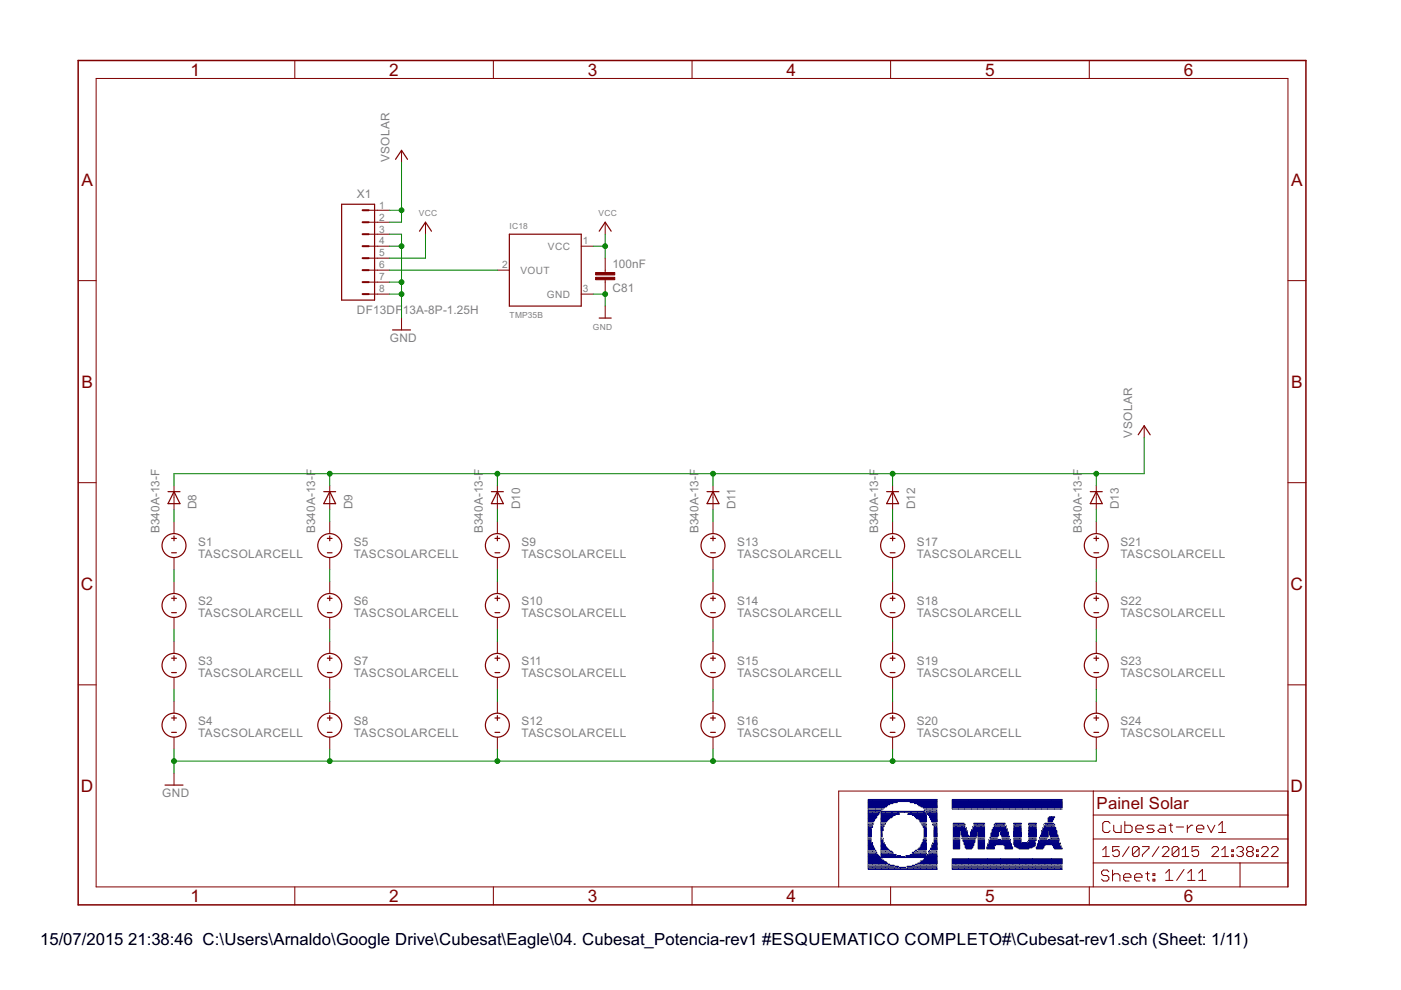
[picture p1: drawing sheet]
<svg xmlns="http://www.w3.org/2000/svg" width="297mm" height="210mm" viewBox="0 0 297 210" stroke-linecap="round" stroke-linejoin="round" font-family="sans-serif">
<g fill="none" stroke="#800000" stroke-width=".21">
<path d="M20.4 16.6h252.7v171.4h-252.7zM62.5 12.8v3.8M104.6 12.8v3.8M146.7 12.8v3.8M188.8 12.8v3.8M230.9 12.8v3.8M85.1 31.9v2.5M16.6 59.5h3.8M78.1 44.6h4.5M78.1 47.1h4.5M78.1 49.7h4.5M78.1 52.2h4.5"/>
<path d="M78.1 54.7h4.5M78.1 57.3h4.5M78.1 59.8h4.5M90.2 47.1v2.6M105.5 57.3h2.5M123.2 52.2h2.6M128.3 47.1v2.6M128.3 54.7v3.1M128.3 59.3v3.1M273.1 59.5h3.8M78.1 62.4h4.5M85.1 67.4v2.6"/>
<path d="M123.2 62.4h2.6M128.3 64.9v2.5M242.6 90.3v2.5M16.6 102.3h3.8M36.9 103v5.1M36.9 110.6v2.5M36.9 118.2v2.6M69.9 103v5.1M69.9 110.6v2.5M69.9 118.2v2.6M105.5 103v5.1M105.5 110.6v2.5"/>
<path d="M105.5 118.2v2.6M151.2 103v5.1M151.2 110.6v2.5M151.2 118.2v2.6M189.3 103v5.1M189.3 110.6v2.5M189.3 118.2v2.6M232.4 103v5.1M232.4 110.6v2.5M232.4 118.2v2.6M273.1 102.3h3.8M36.9 123.3v2.5"/>
<path d="M36.9 130.9v2.6M36.9 136v2.5M69.9 123.3v2.5M69.9 130.9v2.6M69.9 136v2.5M105.5 123.3v2.5M105.5 130.9v2.6M105.5 136v2.5M151.2 123.3v2.5M151.2 130.9v2.6M151.2 136v2.5M189.3 123.3v2.5"/>
<path d="M189.3 130.9v2.6M189.3 136v2.5M232.4 123.3v2.5M232.4 130.9v2.6M232.4 136v2.5M16.6 145.2h3.8M36.9 143.6v2.6M36.9 148.7v2.5M36.9 156.3v2.5M69.9 143.6v2.6M69.9 148.7v2.5M69.9 156.3v2.5"/>
<path d="M105.5 143.6v2.6M105.5 148.7v2.5M105.5 156.3v2.5M151.2 143.6v2.6M151.2 148.7v2.5M151.2 156.3v2.5M189.3 143.6v2.6M189.3 148.7v2.5M189.3 156.3v2.5M232.4 143.6v2.6M232.4 148.7v2.5M232.4 156.3v2.5"/>
<path d="M273.1 145.2h3.8M36.9 163.9v2.6M231.8 167.7v20.3M231.8 177.9h41.3M231.8 172.8h41.3M235.4 174.6l-.4-.4h-.8l-.4 .4v1.5l.4 .4h.8l.4-.4M236.1 175v1.1l.4 .4h1.2v-1.5M237.3 179.5h-1.4v1.1l.7-.4h.3l.4 .4v.7l-.4 .3h-.7l-.3-.3M238.5 174.2v2.3h1.1l.4-.4v-.8l-.4-.3h-1.1M239.4 179.5l-1.4 2.1M240.8 175.7h1.6v-.4l-.4-.3h-.8l-.4 .3v.8l.4 .4h.8M241.5 179.9v1.4l-.3 .3h-.7l-.4-.3"/>
<path d="M241.5 179.9l-.3-.4h-.7l-.4 .4v1.4M241.5 179.9l-1.4 1.4M242.2 179.5h1.4v.4l-1.4 1.4v.3M244.7 175h-1.2l-.3 .3 .3 .4h.8l.4 .4-.4 .4h-1.1M245.7 179.5l-1.4 2.1M245.9 175h.8l.4 .3v1.2h-1.2l-.4-.4 .4-.4h1.2M246.4 179.9l.4-.4h.7l.3 .4v.3l-1.4 1.4h1.4M247.8 175h.8M248.2 174.6v1.5l.4 .4M249.4 175.3h1.6M249.9 179.9v1.4l-.3 .3h-.7l-.4-.3M249.9 179.9l-.3-.4h-.7l-.4 .4v1.4"/>
<path d="M249.9 179.9l-1.4 1.4M251.7 175v1.5M252.9 175h-.4l-.8 .7M253.7 175.7h1.5v-.4l-.4-.3h-.7l-.4 .3v.8l.4 .4h.7M254.1 179.5h-1.4v1.1l.7-.4h.4l.3 .4v.7l-.3 .3h-.7l-.4-.3M256 175l.8 1.5 .8-1.5M256.9 179.9l.4-.4h.7l.3 .4v.3l-1.4 1.4h1.4M258.4 176.5h1.5M258.4 175l.7-.8v2.3M262.2 179.9l.4-.4h.6l.4 .4v.3l-.4 .4M267.5 179.9l.3-.4h.7l.4 .4v.3l-1.4 1.4h1.4M269.6 179.9l.3-.4h.7l.4 .4v.3l-1.4 1.4h1.4"/>
<path d="M273.1 167.7h-95.3v20.3M62.5 188v3.9M104.6 188v3.9M146.7 188v3.9M188.8 188v3.9M230.9 188v3.9M231.8 183h41.3M233.8 180.2l.7-.7v2.1M233.8 181.6h1.4M235.1 184.8l-.4-.3h-.8l-.3 .3v.5l.3 .3h.8l.4 .4v.4l-.4 .4h-.8l-.3-.4M235.9 184.5v2.3M235.9 185.6l.4-.3h.7l.4 .3v1.2"/>
<path d="M238.2 186h1.6v-.4l-.4-.3h-.8l-.4 .3v.8l.4 .4h.8M240.6 186h1.5v-.4l-.4-.3h-.7l-.4 .3v.8l.4 .4h.7M242.9 185.3h.8M243.3 184.8v1.6l.4 .4M244.5 185.3h.4v.3h-.4zM244.5 186.4h.4v.4h-.4zM247.1 185.1l.8-.8v2.4M247.1 186.7h1.6M250.6 181.6h1.4M250.6 180.2l.7-.7v2.1M251 184.3l-1.5 2.4M251.8 186.7h1.6"/>
<path d="M251.8 185.1l.8-.8v2.4M254.1 185.1l.8-.8v2.4M254.1 186.7h1.6M259 181.6h1.5M259 180.2l.7-.7v2.1M261.2 181.3h.3v.3h-.3zM261.2 180.2h.3v.4h-.3zM262.9 183v5M262.9 180.6h.3M263.2 180.6l.4 .3v.4l-.4 .3h-.6l-.4-.3M264.6 180.6l-.3 .3v.4l.3 .3h.8l.3-.3v-.4l-.3-.3M264.6 180.6l-.3-.4v-.3l.3-.4h.8l.3 .4v.3l-.3 .4"/>
<path d="M264.6 180.6h.8M266.4 181.3h.4v.3h-.4zM266.4 180.2h.4v.4h-.4z"/>
</g>
<path d="M16.6 12.8h260.3v179.1h-260.3z" fill="none" stroke="#800000" stroke-width=".32"/>
<g fill="none" stroke="#800000" stroke-width=".25">
<path d="M83.9 33.8l1.2-1.9 1.3 1.9M72.4 43.3h7v20.3h-7zM88.9 49l1.3-1.9 1.3 1.9M108 49.7h15.2v15.2h-15.2zM127 49l1.3-1.9 1.3 1.9M83.2 70h3.8M127 67.4h2.6M241.3 92.2l1.3-1.9 1.3 1.9M35.6 104.2h2.6M36.4 117.2h1M36.4 114.2h1M36.9 113.6v1.1"/>
<path d="M36.9 104.2l1.3 2.6h-2.6zM68.6 104.2h2.6M69.4 117.2h1M69.4 114.2h1M69.9 113.6v1.1M69.9 104.2l1.3 2.6h-2.6zM104.2 104.2h2.5M104.9 117.2h1.1M104.9 114.2h1.1M105.5 113.6v1.1M105.5 104.2l1.2 2.6h-2.5zM149.9 104.2h2.5"/>
<path d="M150.7 117.2h1M150.7 114.2h1M151.2 113.6v1.1M151.2 104.2l1.2 2.6h-2.5zM188 104.2h2.5M188.7 117.2h1.1M188.7 114.2h1.1M189.3 113.6v1.1M189.3 104.2l1.2 2.6h-2.5zM231.2 104.2h2.5M231.9 117.2h1M231.9 114.2h1"/>
<path d="M232.4 113.6v1.1M232.4 104.2l1.3 2.6h-2.5zM36.4 129.9h1M36.4 126.9h1M36.4 139.6h1M36.9 126.3v1.1M36.9 139v1.1M69.4 129.9h1M69.4 126.9h1M69.4 139.6h1M69.9 126.3v1.1M69.9 139v1.1"/>
<path d="M104.9 129.9h1.1M104.9 126.9h1.1M104.9 139.6h1.1M105.5 126.3v1.1M105.5 139v1.1M150.7 129.9h1M150.7 126.9h1M150.7 139.6h1M151.2 126.3v1.1M151.2 139v1.1M188.7 129.9h1.1M188.7 126.9h1.1"/>
<path d="M188.7 139.6h1.1M189.3 126.3v1.1M189.3 139v1.1M231.9 129.9h1M231.9 126.9h1M231.9 139.6h1M232.4 126.3v1.1M232.4 139v1.1M36.4 142.6h1M36.4 155.3h1M36.4 152.2h1M36.9 151.7v1"/>
<path d="M69.4 142.6h1M69.4 155.3h1M69.4 152.2h1M69.9 151.7v1M104.9 142.6h1.1M104.9 155.3h1.1M104.9 152.2h1.1M105.5 151.7v1M150.7 142.6h1M150.7 155.3h1M150.7 152.2h1M151.2 151.7v1"/>
<path d="M188.7 142.6h1.1M188.7 155.3h1.1M188.7 152.2h1.1M189.3 151.7v1M231.9 142.6h1M231.9 155.3h1M231.9 152.2h1M232.4 151.7v1M35 166.5h3.8"/>
<circle cx="36.9" cy="115.7" r="2.54"/>
<circle cx="69.9" cy="115.7" r="2.54"/>
<circle cx="105.5" cy="115.7" r="2.54"/>
<circle cx="151.2" cy="115.7" r="2.54"/>
<circle cx="189.3" cy="115.7" r="2.54"/>
<circle cx="232.4" cy="115.7" r="2.54"/>
<circle cx="36.9" cy="128.4" r="2.54"/>
<circle cx="69.9" cy="128.4" r="2.54"/>
<circle cx="105.5" cy="128.4" r="2.54"/>
<circle cx="151.2" cy="128.4" r="2.54"/>
<circle cx="189.3" cy="128.4" r="2.54"/>
<circle cx="232.4" cy="128.4" r="2.54"/>
<circle cx="36.9" cy="153.8" r="2.54"/>
<circle cx="36.9" cy="141.1" r="2.54"/>
<circle cx="69.9" cy="141.1" r="2.54"/>
<circle cx="69.9" cy="153.8" r="2.54"/>
<circle cx="105.5" cy="141.1" r="2.54"/>
<circle cx="105.5" cy="153.8" r="2.54"/>
<circle cx="151.2" cy="153.8" r="2.54"/>
<circle cx="151.2" cy="141.1" r="2.54"/>
<circle cx="189.3" cy="141.1" r="2.54"/>
<circle cx="189.3" cy="153.8" r="2.54"/>
<circle cx="232.4" cy="141.1" r="2.54"/>
<circle cx="232.4" cy="153.8" r="2.54"/>
</g>
<path d="M76.9 44.6h1.2M76.9 47.1h1.2M76.9 49.7h1.2M76.9 52.2h1.2M76.9 54.7h1.2M76.9 57.3h1.2M76.9 59.8h1.2M76.9 62.4h1.2" fill="none" stroke="#800000" stroke-width=".42"/>
<g fill="#800000" stroke="#800000" stroke-width=".21">
<path d="M126.3 57.8h4v.5h-4z"/>
<path d="M126.3 58.8h4v.5h-4z"/>
</g>
<g fill="none" stroke="#008000" stroke-width=".21">
<path d="M85.1 34.4v12.7h-2.5M82.6 52.2h2.5M82.6 49.7h2.5v17.7M82.6 59.8h2.5M82.6 44.6h2.5M82.6 57.3h22.9M90.2 49.7v5h-7.6M125.8 52.2h2.5M128.3 49.7v5M82.6 62.4h2.5M125.8 62.4h2.5v2.5M242.6 92.8v7.6h-205.7v2.6"/>
<path d="M36.9 108.1v2.5M69.9 100.4v2.6M69.9 108.1v2.5M105.5 100.4v2.6M105.5 108.1v2.5M151.2 100.4v2.6M151.2 108.1v2.5M189.3 100.4v2.6M189.3 108.1v2.5M232.4 100.4v2.6M232.4 108.1v2.5M36.9 120.8v2.5"/>
<path d="M36.9 133.5v2.5M69.9 120.8v2.5M69.9 133.5v2.5M105.5 120.8v2.5M105.5 133.5v2.5M151.2 120.8v2.5M151.2 133.5v2.5M189.3 120.8v2.5M189.3 133.5v2.5M232.4 120.8v2.5M232.4 133.5v2.5M36.9 146.2v2.5"/>
<path d="M36.9 158.8v5.1M69.9 146.2v2.5M69.9 158.8v2.6M105.5 146.2v2.5M105.5 158.8v2.6M151.2 146.2v2.5M151.2 158.8v2.6M189.3 146.2v2.5M189.3 158.8v2.6M232.4 158.8v2.6h-195.5M232.4 146.2v2.5"/>
</g>
<g fill="#008000" stroke="#008000" stroke-width=".21">
<circle cx="128.3" cy="62.4" r=".51"/>
<circle cx="36.9" cy="161.4" r=".51"/>
<circle cx="69.9" cy="161.4" r=".51"/>
<circle cx="105.5" cy="161.4" r=".51"/>
<circle cx="151.2" cy="161.4" r=".51"/>
<circle cx="189.3" cy="161.4" r=".51"/>
<circle cx="85.1" cy="52.2" r=".51"/>
<circle cx="85.1" cy="62.4" r=".51"/>
<circle cx="85.1" cy="59.8" r=".51"/>
<circle cx="85.1" cy="44.6" r=".51"/>
<circle cx="151.2" cy="100.4" r=".51"/>
<circle cx="105.5" cy="100.4" r=".51"/>
<circle cx="69.9" cy="100.4" r=".51"/>
<circle cx="189.3" cy="100.4" r=".51"/>
<circle cx="232.4" cy="100.4" r=".51"/>
<circle cx="128.3" cy="52.2" r=".51"/>
</g>
<path d="M184.1 171.6h2.9v.2h-2.9z" fill="#808080" stroke="#808080" stroke-width=".21"/>
<g fill="#000080" stroke="#000080" stroke-width=".21">
<path d="M184.1 184.1h14.6v.2h-14.6z"/>
<path d="M201.9 184.1h23.3v.2h-23.3z"/>
<path d="M184.1 183.9h14.6v.2h-14.6z"/>
<path d="M201.9 183.9h23.3v.2h-23.3z"/>
<path d="M184.1 183.7h6.4v.2h-6.4z"/>
<path d="M192.3 183.7h6.4v.2h-6.4z"/>
<path d="M201.9 183.7h23.3v.2h-23.3z"/>
<path d="M184.1 183.5h5.5v.2h-5.5z"/>
<path d="M193.4 183.5h5.3v.2h-5.3z"/>
<path d="M201.9 183.5h23.3v.2h-23.3z"/>
<path d="M184.1 183.2h4.5v.2h-4.5z"/>
<path d="M194.1 183.2h4.6v.2h-4.6z"/>
<path d="M201.9 183.2h23.3v.2h-23.3z"/>
<path d="M184.1 183h4.1v.2h-4.1z"/>
<path d="M194.6 183h4.1v.2h-4.1z"/>
<path d="M201.9 183h23.3v.2h-23.3z"/>
<path d="M184.1 182.8h3.9v.2h-3.9z"/>
<path d="M195.1 182.8h3.6v.2h-3.6z"/>
<path d="M201.9 182.8h23.3v.2h-23.3z"/>
<path d="M184.1 182.5h3.4v.3h-3.4z"/>
<path d="M195.3 182.5h3.4v.3h-3.4z"/>
<path d="M201.9 182.5h23.3v.3h-23.3z"/>
<path d="M184.1 182.3h3.2v.2h-3.2z"/>
<path d="M195.7 182.3h3v.2h-3z"/>
<path d="M201.9 182.3h23.3v.2h-23.3z"/>
<path d="M184.1 182.1h2.9v.2h-2.9z"/>
<path d="M195.9 182.1h2.8v.2h-2.8z"/>
<path d="M201.9 182.1h23.3v.2h-23.3z"/>
<path d="M184.1 181.8h2.7v.3h-2.7z"/>
<path d="M196.2 181.8h2.5v.3h-2.5z"/>
<path d="M184.1 181.6h2.5v.2h-2.5z"/>
<path d="M186.8 181.6h11.9v.2h-11.9z"/>
<path d="M184.1 181.4h2.3v.2h-2.3z"/>
<path d="M186.8 181.4h4.1v.2h-4.1z"/>
<path d="M192.1 181.4h6.6v.2h-6.6z"/>
<path d="M184.1 181.2h2v.2h-2z"/>
<path d="M186.8 181.2h3.2v.2h-3.2z"/>
<path d="M193 181.2h3.4v.2h-3.4z"/>
<path d="M196.6 181.2h2.1v.2h-2.1z"/>
<path d="M184.1 180.9h1.8v.2h-1.8z"/>
<path d="M186.8 180.9h2.5v.2h-2.5z"/>
<path d="M193.4 180.9h3v.2h-3z"/>
<path d="M196.9 180.9h1.8v.2h-1.8z"/>
<path d="M184.1 180.7h1.8v.2h-1.8z"/>
<path d="M186.8 180.7h2.5v.2h-2.5z"/>
<path d="M193.4 180.7h3v.2h-3z"/>
<path d="M196.9 180.7h1.8v.2h-1.8z"/>
<path d="M184.1 180.5h1.6v.2h-1.6z"/>
<path d="M186.8 180.5h2.3v.2h-2.3z"/>
<path d="M193.9 180.5h2.5v.2h-2.5z"/>
<path d="M196.9 180.5h1.8v.2h-1.8z"/>
<path d="M184.1 180.3h1.6v.2h-1.6z"/>
<path d="M186.8 180.3h1.8v.2h-1.8z"/>
<path d="M194.1 180.3h2.3v.2h-2.3z"/>
<path d="M197.1 180.3h1.6v.2h-1.6z"/>
<path d="M184.1 180h1.3v.2h-1.3z"/>
<path d="M186.8 180h1.6v.2h-1.6z"/>
<path d="M194.6 180h1.8v.2h-1.8z"/>
<path d="M197.3 180h1.4v.2h-1.4z"/>
<path d="M184.1 179.8h1.3v.2h-1.3z"/>
<path d="M186.8 179.8h1.4v.2h-1.4z"/>
<path d="M194.8 179.8h1.6v.2h-1.6z"/>
<path d="M197.3 179.8h1.4v.2h-1.4z"/>
<path d="M202.1 179.8h1.4v.2h-1.4z"/>
<path d="M204.9 179.8h1.1v.2h-1.1z"/>
<path d="M207.4 179.8h1.3v.2h-1.3z"/>
<path d="M209.2 179.8h1.6v.2h-1.6z"/>
<path d="M213.1 179.8h1.6v.2h-1.6z"/>
<path d="M216 179.8h2.1v.2h-2.1z"/>
<path d="M219.7 179.8h1.4v.2h-1.4z"/>
<path d="M223.6 179.8h1.6v.2h-1.6z"/>
<path d="M184.1 179.6h1.1v.2h-1.1z"/>
<path d="M186.8 179.6h1.2v.2h-1.2z"/>
<path d="M195.1 179.6h1.3v.2h-1.3z"/>
<path d="M197.5 179.6h1.2v.2h-1.2z"/>
<path d="M202.1 179.6h1.4v.2h-1.4z"/>
<path d="M204.6 179.6h1.6v.2h-1.6z"/>
<path d="M207.4 179.6h1.3v.2h-1.3z"/>
<path d="M209.2 179.6h1.6v.2h-1.6z"/>
<path d="M213.1 179.6h1.6v.2h-1.6z"/>
<path d="M215.6 179.6h3.2v.2h-3.2z"/>
<path d="M219.7 179.6h1.6v.2h-1.6z"/>
<path d="M223.4 179.6h1.6v.2h-1.6z"/>
<path d="M184.1 179.3h1.1v.2h-1.1z"/>
<path d="M186.8 179.3h.9v.2h-.9z"/>
<path d="M195.3 179.3h1.1v.2h-1.1z"/>
<path d="M197.5 179.3h1.2v.2h-1.2z"/>
<path d="M202.1 179.3h1.4v.2h-1.4z"/>
<path d="M204.6 179.3h1.6v.2h-1.6z"/>
<path d="M207.4 179.3h1.3v.2h-1.3z"/>
<path d="M209.4 179.3h1.4v.2h-1.4z"/>
<path d="M213.1 179.3h1.4v.2h-1.4z"/>
<path d="M215.2 179.3h4.1v.2h-4.1z"/>
<path d="M220 179.3h1.3v.2h-1.3z"/>
<path d="M223.4 179.3h1.6v.2h-1.6z"/>
<path d="M184.1 179.1h.9v.2h-.9z"/>
<path d="M186.8 179.1h.9v.2h-.9z"/>
<path d="M195.3 179.1h1.1v.2h-1.1z"/>
<path d="M197.5 179.1h1.2v.2h-1.2z"/>
<path d="M202.1 179.1h1.4v.2h-1.4z"/>
<path d="M204.6 179.1h1.9v.2h-1.9z"/>
<path d="M207.4 179.1h1.3v.2h-1.3z"/>
<path d="M209.4 179.1h1.6v.2h-1.6z"/>
<path d="M212.9 179.1h1.6v.2h-1.6z"/>
<path d="M215.1 179.1h4.4v.2h-4.4z"/>
<path d="M219.9 179.1h1.7v.2h-1.7z"/>
<path d="M223.1 179.1h1.6v.2h-1.6z"/>
<path d="M184.1 178.9h.9v.2h-.9z"/>
<path d="M186.8 178.9h.7v.2h-.7z"/>
<path d="M195.5 178.9h.9v.2h-.9z"/>
<path d="M197.8 178.9h.9v.2h-.9z"/>
<path d="M202.1 178.9h1.4v.2h-1.4z"/>
<path d="M204.4 178.9h2.1v.2h-2.1z"/>
<path d="M207.4 178.9h1.3v.2h-1.3z"/>
<path d="M209.4 178.9h5.1v.2h-5.1z"/>
<path d="M214.9 178.9h4.6v.2h-4.6z"/>
<path d="M220 178.9h4.7v.2h-4.7z"/>
<path d="M184.1 178.6h.9v.3h-.9z"/>
<path d="M186.8 178.6h.7v.3h-.7z"/>
<path d="M195.5 178.6h.9v.3h-.9z"/>
<path d="M197.8 178.6h.9v.3h-.9z"/>
<path d="M202.1 178.6h1.4v.3h-1.4z"/>
<path d="M204.4 178.6h2.1v.3h-2.1z"/>
<path d="M207.4 178.6h1.3v.3h-1.3z"/>
<path d="M209.7 178.6h4.5v.3h-4.5z"/>
<path d="M214.9 178.6h4.6v.3h-4.6z"/>
<path d="M220.2 178.6h4.5v.3h-4.5z"/>
<path d="M184.1 178.4h.6v.2h-.6z"/>
<path d="M186.8 178.4h.5v.2h-.5z"/>
<path d="M195.7 178.4h.7v.2h-.7z"/>
<path d="M198 178.4h.7v.2h-.7z"/>
<path d="M202.1 178.4h1.4v.2h-1.4z"/>
<path d="M204.4 178.4h2.3v.2h-2.3z"/>
<path d="M207.4 178.4h1.3v.2h-1.3z"/>
<path d="M209.7 178.4h4.5v.2h-4.5z"/>
<path d="M214.9 178.4h1.6v.2h-1.6z"/>
<path d="M217.9 178.4h1.6v.2h-1.6z"/>
<path d="M220.2 178.4h4.3v.2h-4.3z"/>
<path d="M184.1 178.2h.6v.2h-.6z"/>
<path d="M186.8 178.2h.5v.2h-.5z"/>
<path d="M195.7 178.2h.7v.2h-.7z"/>
<path d="M198 178.2h.7v.2h-.7z"/>
<path d="M202.1 178.2h1.4v.2h-1.4z"/>
<path d="M204.2 178.2h2.5v.2h-2.5z"/>
<path d="M207.4 178.2h1.3v.2h-1.3z"/>
<path d="M209.7 178.2h4.5v.2h-4.5z"/>
<path d="M214.9 178.2h1.6v.2h-1.6z"/>
<path d="M218.1 178.2h1.4v.2h-1.4z"/>
<path d="M220.2 178.2h4.3v.2h-4.3z"/>
<path d="M184.1 178h.6v.2h-.6z"/>
<path d="M186.8 178h.5v.2h-.5z"/>
<path d="M195.7 178h.7v.2h-.7z"/>
<path d="M198 178h.7v.2h-.7z"/>
<path d="M202.1 178h1.4v.2h-1.4z"/>
<path d="M204.2 178h2.5v.2h-2.5z"/>
<path d="M207.4 178h1.3v.2h-1.3z"/>
<path d="M209.7 178h4.5v.2h-4.5z"/>
<path d="M214.9 178h1.6v.2h-1.6z"/>
<path d="M218.1 178h1.6v.2h-1.6z"/>
<path d="M220.4 178h4.1v.2h-4.1z"/>
<path d="M184.1 177.7h.6v.2h-.6z"/>
<path d="M186.8 177.7h.5v.2h-.5z"/>
<path d="M195.9 177.7h.5v.2h-.5z"/>
<path d="M198 177.7h.7v.2h-.7z"/>
<path d="M202.1 177.7h1.4v.2h-1.4z"/>
<path d="M204.2 177.7h2.5v.2h-2.5z"/>
<path d="M207.4 177.7h1.3v.2h-1.3z"/>
<path d="M209.9 177.7h1.6v.2h-1.6z"/>
<path d="M212.4 177.7h1.6v.2h-1.6z"/>
<path d="M214.9 177.7h1.6v.2h-1.6z"/>
<path d="M218.1 177.7h1.6v.2h-1.6z"/>
<path d="M220.4 177.7h1.6v.2h-1.6z"/>
<path d="M222.7 177.7h1.8v.2h-1.8z"/>
<path d="M184.1 177.5h.6v.2h-.6z"/>
<path d="M186.8 177.5h.2v.2h-.2z"/>
<path d="M195.9 177.5h.5v.2h-.5z"/>
<path d="M198 177.5h.7v.2h-.7z"/>
<path d="M202.1 177.5h1.4v.2h-1.4z"/>
<path d="M204 177.5h2.9v.2h-2.9z"/>
<path d="M207.4 177.5h1.3v.2h-1.3z"/>
<path d="M209.9 177.5h1.6v.2h-1.6z"/>
<path d="M212.4 177.5h1.6v.2h-1.6z"/>
<path d="M214.9 177.5h1.6v.2h-1.6z"/>
<path d="M218.1 177.5h1.6v.2h-1.6z"/>
<path d="M220.4 177.5h1.6v.2h-1.6z"/>
<path d="M222.7 177.5h1.6v.2h-1.6z"/>
<path d="M184.1 177.3h.6v.2h-.6z"/>
<path d="M186.8 177.3h.2v.2h-.2z"/>
<path d="M195.9 177.3h.5v.2h-.5z"/>
<path d="M198 177.3h.7v.2h-.7z"/>
<path d="M202.1 177.3h1.4v.2h-1.4z"/>
<path d="M204 177.3h1.3v.2h-1.3z"/>
<path d="M205.5 177.3h1.4v.2h-1.4z"/>
<path d="M207.4 177.3h1.3v.2h-1.3z"/>
<path d="M210.1 177.3h1.4v.2h-1.4z"/>
<path d="M212.4 177.3h1.6v.2h-1.6z"/>
<path d="M214.9 177.3h1.6v.2h-1.6z"/>
<path d="M218.1 177.3h1.6v.2h-1.6z"/>
<path d="M220.6 177.3h1.6v.2h-1.6z"/>
<path d="M222.7 177.3h1.6v.2h-1.6z"/>
<path d="M184.1 177h.6v.2h-.6z"/>
<path d="M186.8 177h.2v.2h-.2z"/>
<path d="M195.9 177h.5v.2h-.5z"/>
<path d="M198 177h.7v.2h-.7z"/>
<path d="M202.1 177h1.4v.2h-1.4z"/>
<path d="M204 177h1.3v.2h-1.3z"/>
<path d="M205.8 177h1.3v.2h-1.3z"/>
<path d="M207.4 177h1.3v.2h-1.3z"/>
<path d="M210.1 177h1.6v.2h-1.6z"/>
<path d="M212.4 177h1.4v.2h-1.4z"/>
<path d="M214.9 177h1.6v.2h-1.6z"/>
<path d="M218.1 177h1.6v.2h-1.6z"/>
<path d="M220.6 177h1.6v.2h-1.6z"/>
<path d="M222.7 177h1.6v.2h-1.6z"/>
<path d="M184.1 176.8h.6v.2h-.6z"/>
<path d="M186.8 176.8h.2v.2h-.2z"/>
<path d="M195.9 176.8h.5v.2h-.5z"/>
<path d="M198 176.8h.7v.2h-.7z"/>
<path d="M202.1 176.8h1.4v.2h-1.4z"/>
<path d="M203.7 176.8h1.4v.2h-1.4z"/>
<path d="M205.8 176.8h1.3v.2h-1.3z"/>
<path d="M207.4 176.8h1.3v.2h-1.3z"/>
<path d="M210.1 176.8h1.6v.2h-1.6z"/>
<path d="M212.2 176.8h1.6v.2h-1.6z"/>
<path d="M214.9 176.8h1.6v.2h-1.6z"/>
<path d="M218.1 176.8h1.6v.2h-1.6z"/>
<path d="M220.9 176.8h1.3v.2h-1.3z"/>
<path d="M222.5 176.8h1.6v.2h-1.6z"/>
<path d="M184.1 176.6h.6v.2h-.6z"/>
<path d="M186.8 176.6h.2v.2h-.2z"/>
<path d="M195.9 176.6h.5v.2h-.5z"/>
<path d="M198 176.6h.7v.2h-.7z"/>
<path d="M202.1 176.6h1.4v.2h-1.4z"/>
<path d="M203.7 176.6h1.4v.2h-1.4z"/>
<path d="M205.8 176.6h1.3v.2h-1.3z"/>
<path d="M207.4 176.6h1.3v.2h-1.3z"/>
<path d="M210.1 176.6h1.6v.2h-1.6z"/>
<path d="M212.2 176.6h1.6v.2h-1.6z"/>
<path d="M214.9 176.6h1.6v.2h-1.6z"/>
<path d="M218.1 176.6h1.6v.2h-1.6z"/>
<path d="M220.9 176.6h1.3v.2h-1.3z"/>
<path d="M222.5 176.6h1.6v.2h-1.6z"/>
<path d="M184.1 176.4h.6v.2h-.6z"/>
<path d="M186.8 176.4h.2v.2h-.2z"/>
<path d="M195.9 176.4h.5v.2h-.5z"/>
<path d="M198 176.4h.7v.2h-.7z"/>
<path d="M202.1 176.4h1.4v.2h-1.4z"/>
<path d="M203.7 176.4h1.4v.2h-1.4z"/>
<path d="M205.8 176.4h1.3v.2h-1.3z"/>
<path d="M207.4 176.4h1.3v.2h-1.3z"/>
<path d="M210.4 176.4h1.3v.2h-1.3z"/>
<path d="M212.2 176.4h1.6v.2h-1.6z"/>
<path d="M214.9 176.4h1.6v.2h-1.6z"/>
<path d="M218.1 176.4h1.6v.2h-1.6z"/>
<path d="M220.9 176.4h1.3v.2h-1.3z"/>
<path d="M222.5 176.4h1.6v.2h-1.6z"/>
<path d="M184.1 176.1h.6v.2h-.6z"/>
<path d="M186.8 176.1h.2v.2h-.2z"/>
<path d="M195.9 176.1h.5v.2h-.5z"/>
<path d="M198 176.1h.7v.2h-.7z"/>
<path d="M202.1 176.1h1.4v.2h-1.4z"/>
<path d="M203.7 176.1h1.4v.2h-1.4z"/>
<path d="M206 176.1h2.7v.2h-2.7z"/>
<path d="M210.4 176.1h1.6v.2h-1.6z"/>
<path d="M212.2 176.1h1.4v.2h-1.4z"/>
<path d="M214.9 176.1h1.6v.2h-1.6z"/>
<path d="M218.1 176.1h1.6v.2h-1.6z"/>
<path d="M220.9 176.1h1.3v.2h-1.3z"/>
<path d="M222.5 176.1h1.6v.2h-1.6z"/>
<path d="M184.1 175.9h.6v.2h-.6z"/>
<path d="M186.8 175.9h.5v.2h-.5z"/>
<path d="M195.9 175.9h.5v.2h-.5z"/>
<path d="M198 175.9h.7v.2h-.7z"/>
<path d="M202.1 175.9h2.8v.2h-2.8z"/>
<path d="M206 175.9h2.7v.2h-2.7z"/>
<path d="M210.3 175.9h3.3v.2h-3.3z"/>
<path d="M214.9 175.9h1.6v.2h-1.6z"/>
<path d="M218.1 175.9h1.6v.2h-1.6z"/>
<path d="M221.1 175.9h2.7v.2h-2.7z"/>
<path d="M184.1 175.7h.6v.2h-.6z"/>
<path d="M186.8 175.7h.5v.2h-.5z"/>
<path d="M195.9 175.7h.5v.2h-.5z"/>
<path d="M198 175.7h.7v.2h-.7z"/>
<path d="M202.1 175.7h2.8v.2h-2.8z"/>
<path d="M206.2 175.7h2.5v.2h-2.5z"/>
<path d="M210.6 175.7h3v.2h-3z"/>
<path d="M214.9 175.7h1.6v.2h-1.6z"/>
<path d="M218.1 175.7h1.6v.2h-1.6z"/>
<path d="M221.1 175.7h2.7v.2h-2.7z"/>
<path d="M184.1 175.5h.6v.2h-.6z"/>
<path d="M186.8 175.5h.5v.2h-.5z"/>
<path d="M195.9 175.5h.5v.2h-.5z"/>
<path d="M198 175.5h.7v.2h-.7z"/>
<path d="M202.1 175.5h2.8v.2h-2.8z"/>
<path d="M206.2 175.5h2.5v.2h-2.5z"/>
<path d="M210.6 175.5h2.7v.2h-2.7z"/>
<path d="M214.9 175.5h1.6v.2h-1.6z"/>
<path d="M218.1 175.5h1.6v.2h-1.6z"/>
<path d="M221.1 175.5h2.7v.2h-2.7z"/>
<path d="M184.1 175.2h.9v.2h-.9z"/>
<path d="M186.8 175.2h.5v.2h-.5z"/>
<path d="M195.7 175.2h.7v.2h-.7z"/>
<path d="M198 175.2h.7v.2h-.7z"/>
<path d="M202.1 175.2h2.5v.2h-2.5z"/>
<path d="M206.2 175.2h2.5v.2h-2.5z"/>
<path d="M210.8 175.2h2.5v.2h-2.5z"/>
<path d="M214.9 175.2h1.6v.2h-1.6z"/>
<path d="M218.1 175.2h1.6v.2h-1.6z"/>
<path d="M221.3 175.2h2.3v.2h-2.3z"/>
<path d="M184.1 175h.9v.2h-.9z"/>
<path d="M186.8 175h.7v.2h-.7z"/>
<path d="M195.7 175h.7v.2h-.7z"/>
<path d="M198 175h.7v.2h-.7z"/>
<path d="M202.1 175h2.5v.2h-2.5z"/>
<path d="M206.5 175h2.2v.2h-2.2z"/>
<path d="M210.8 175h2.5v.2h-2.5z"/>
<path d="M214.9 175h1.6v.2h-1.6z"/>
<path d="M218.1 175h1.6v.2h-1.6z"/>
<path d="M221.3 175h2.3v.2h-2.3z"/>
<path d="M184.1 174.8h.9v.2h-.9z"/>
<path d="M186.8 174.8h.7v.2h-.7z"/>
<path d="M195.5 174.8h.9v.2h-.9z"/>
<path d="M197.8 174.8h.9v.2h-.9z"/>
<path d="M202.1 174.8h2.5v.2h-2.5z"/>
<path d="M206.5 174.8h2.2v.2h-2.2z"/>
<path d="M210.8 174.8h2.3v.2h-2.3z"/>
<path d="M214.9 174.8h1.6v.2h-1.6z"/>
<path d="M218.1 174.8h1.6v.2h-1.6z"/>
<path d="M221.3 174.8h2.3v.2h-2.3z"/>
<path d="M184.1 174.5h1.1v.3h-1.1z"/>
<path d="M186.8 174.5h.9v.3h-.9z"/>
<path d="M195.5 174.5h.9v.3h-.9z"/>
<path d="M197.8 174.5h.9v.3h-.9z"/>
<path d="M202.1 174.5h2.3v.3h-2.3z"/>
<path d="M206.5 174.5h2.2v.3h-2.2z"/>
<path d="M211 174.5h2.1v.3h-2.1z"/>
<path d="M214.9 174.5h1.6v.3h-1.6z"/>
<path d="M218.1 174.5h1.6v.3h-1.6z"/>
<path d="M221.6 174.5h1.8v.3h-1.8z"/>
<path d="M184.1 174.3h1.1v.2h-1.1z"/>
<path d="M186.8 174.3h.9v.2h-.9z"/>
<path d="M195.3 174.3h1.1v.2h-1.1z"/>
<path d="M197.8 174.3h.9v.2h-.9z"/>
<path d="M184.1 174.1h1.1v.2h-1.1z"/>
<path d="M186.8 174.1h1.2v.2h-1.2z"/>
<path d="M195.1 174.1h1.3v.2h-1.3z"/>
<path d="M197.5 174.1h1.2v.2h-1.2z"/>
<path d="M222.2 174.1h1v.2h-1z"/>
<path d="M184.1 173.8h1.3v.3h-1.3z"/>
<path d="M186.8 173.8h1.4v.3h-1.4z"/>
<path d="M195.1 173.8h1.3v.3h-1.3z"/>
<path d="M197.5 173.8h1.2v.3h-1.2z"/>
<path d="M222.2 173.8h1v.3h-1z"/>
<path d="M184.1 173.6h1.3v.2h-1.3z"/>
<path d="M186.8 173.6h1.6v.2h-1.6z"/>
<path d="M194.8 173.6h1.6v.2h-1.6z"/>
<path d="M197.3 173.6h1.4v.2h-1.4z"/>
<path d="M222.2 173.6h1.2v.2h-1.2z"/>
<path d="M184.1 173.4h1.6v.2h-1.6z"/>
<path d="M186.8 173.4h1.8v.2h-1.8z"/>
<path d="M194.4 173.4h2v.2h-2z"/>
<path d="M197.3 173.4h1.4v.2h-1.4z"/>
<path d="M222.2 173.4h1.2v.2h-1.2z"/>
<path d="M184.1 173.2h1.8v.2h-1.8z"/>
<path d="M186.8 173.2h2.3v.2h-2.3z"/>
<path d="M194.1 173.2h2.3v.2h-2.3z"/>
<path d="M197.1 173.2h1.6v.2h-1.6z"/>
<path d="M222.5 173.2h1.1v.2h-1.1z"/>
<path d="M184.1 172.9h1.8v.2h-1.8z"/>
<path d="M186.8 172.9h2.5v.2h-2.5z"/>
<path d="M193.9 172.9h2.5v.2h-2.5z"/>
<path d="M197.1 172.9h1.6v.2h-1.6z"/>
<path d="M184.1 172.7h2v.2h-2z"/>
<path d="M186.8 172.7h3v.2h-3z"/>
<path d="M193.4 172.7h3v.2h-3z"/>
<path d="M196.9 172.7h1.8v.2h-1.8z"/>
<path d="M184.1 172.5h2.3v.2h-2.3z"/>
<path d="M186.8 172.5h3.9v.2h-3.9z"/>
<path d="M192.5 172.5h3.9v.2h-3.9z"/>
<path d="M196.6 172.5h2.1v.2h-2.1z"/>
<path d="M184.1 172.3h2.3v.2h-2.3z"/>
<path d="M186.8 172.3h3.9v.2h-3.9z"/>
<path d="M192.5 172.3h3.9v.2h-3.9z"/>
<path d="M196.6 172.3h2.1v.2h-2.1z"/>
<path d="M184.1 172h2.5v.2h-2.5z"/>
<path d="M186.8 172h11.9v.2h-11.9z"/>
<path d="M184.1 171.8h2.7v.2h-2.7z"/>
<path d="M196 171.8h.2v.2h-.2z"/>
<path d="M196.4 171.8h2.3v.2h-2.3z"/>
<path d="M196.2 171.6h2.5v.2h-2.5z"/>
<path d="M184.1 171.3h3.2v.2h-3.2z"/>
<path d="M195.9 171.3h2.8v.2h-2.8z"/>
<path d="M201.9 171.3h23.3v.2h-23.3z"/>
<path d="M184.1 171.1h3.4v.2h-3.4z"/>
<path d="M195.7 171.1h3v.2h-3z"/>
<path d="M201.9 171.1h23.3v.2h-23.3z"/>
<path d="M184.1 170.9h3.9v.2h-3.9z"/>
<path d="M195.3 170.9h3.4v.2h-3.4z"/>
<path d="M201.9 170.9h23.3v.2h-23.3z"/>
<path d="M184.1 170.6h4.1v.3h-4.1z"/>
<path d="M194.8 170.6h3.9v.3h-3.9z"/>
<path d="M201.9 170.6h23.3v.3h-23.3z"/>
<path d="M184.1 170.4h4.5v.2h-4.5z"/>
<path d="M194.6 170.4h4.1v.2h-4.1z"/>
<path d="M201.9 170.4h23.3v.2h-23.3z"/>
<path d="M184.1 170.2h5.2v.2h-5.2z"/>
<path d="M193.9 170.2h4.8v.2h-4.8z"/>
<path d="M201.9 170.2h23.3v.2h-23.3z"/>
<path d="M184.1 170h6.1v.2h-6.1z"/>
<path d="M193 170h5.7v.2h-5.7z"/>
<path d="M201.9 170h23.3v.2h-23.3z"/>
<path d="M184.1 169.7h14.6v.2h-14.6z"/>
<path d="M201.9 169.7h23.3v.2h-23.3z"/>
<path d="M184.1 169.5h14.6v.2h-14.6z"/>
<path d="M201.9 169.5h23.3v.2h-23.3z"/>
</g>
<g font-size="4.1" fill="#800000">
<text x="40.4" y="16">1</text>
<text x="82.5" y="16">2</text>
<text x="124.7" y="16">3</text>
<text x="166.8" y="16">4</text>
<text x="208.9" y="16">5</text>
<text x="251" y="16">6</text>
<text x="17.3" y="39.4">A</text>
<text x="273.7" y="39.4">A</text>
<text x="17.3" y="82.2">B</text>
<text x="273.7" y="82.2">B</text>
<text x="17.1" y="125.1">C</text>
<text x="273.6" y="125.1">C</text>
<text x="17.1" y="167.9">D</text>
<text x="273.6" y="167.9">D</text>
<text x="40.4" y="191.2">1</text>
<text x="82.5" y="191.2">2</text>
<text x="124.7" y="191.2">3</text>
<text x="166.8" y="191.2">4</text>
<text x="208.9" y="191.2">5</text>
<text x="251" y="191.2">6</text>
</g>
<text font-size="4" fill="#800000" x="232.5" y="171.5">Painel Solar</text>
<g font-size="4">
<text x="8.5" y="200.4">15/07/2015</text>
<text x="27.2" y="200.4">21:38:46 C:\Users\Arnaldo\Google Drive\Cubesat\Eagle\04. Cubesat_Potencia-rev1 #ESQUEMATICO COMPLETO#\Cubesat-rev1.sch (Sheet: 1/11)</text>
</g>
<g font-size="2.8" fill="#808080">
<text x="82.6" y="34.4" transform="rotate(-90 82.6 34.4)">VSOLAR</text>
<text x="75.7" y="42">X1</text>
<text x="129.8" y="56.9">100nF</text>
<text x="129.9" y="62">C81</text>
<text x="75.7" y="66.5">DF13DF</text>
<text x="85.4" y="66.5">13A-8P-1.25H</text>
<text x="82.6" y="72.5">GND</text>
<text x="240" y="92.8" transform="rotate(-90 240 92.8)">VSOLAR</text>
<text x="33.8" y="113.1" transform="rotate(-90 33.8 113.1)">B340A-13-F</text>
<text x="41.7" y="108" transform="rotate(-90 41.7 108)">D8</text>
<text x="66.8" y="113.1" transform="rotate(-90 66.8 113.1)">B340A-13-F</text>
<text x="74.7" y="108" transform="rotate(-90 74.7 108)">D9</text>
<text x="102.4" y="113.1" transform="rotate(-90 102.4 113.1)">B340A-13-F</text>
<text x="110.3" y="108" transform="rotate(-90 110.3 108)">D10</text>
<text x="148.1" y="113.1" transform="rotate(-90 148.1 113.1)">B340A-13-F</text>
<text x="156" y="108" transform="rotate(-90 156 108)">D11</text>
<text x="186.2" y="113.1" transform="rotate(-90 186.2 113.1)">B340A-13-F</text>
<text x="194.1" y="108" transform="rotate(-90 194.1 108)">D12</text>
<text x="229.4" y="113.1" transform="rotate(-90 229.4 113.1)">B340A-13-F</text>
<text x="237.2" y="108" transform="rotate(-90 237.2 108)">D13</text>
<text x="42" y="118.2">TASCSOLARCELL</text>
<text x="42" y="115.7">S1</text>
<text x="75" y="118.2">TASCSOLARCELL</text>
<text x="75" y="115.7">S5</text>
<text x="110.6" y="118.2">TASCSOLARCELL</text>
<text x="110.6" y="115.7">S9</text>
<text x="156.3" y="118.2">TASCSOLARCELL</text>
<text x="156.3" y="115.7">S13</text>
<text x="194.4" y="118.2">TASCSOLARCELL</text>
<text x="194.4" y="115.7">S17</text>
<text x="237.6" y="118.2">TASCSOLARCELL</text>
<text x="237.6" y="115.7">S21</text>
<text x="42" y="130.9">TASCSOLARCELL</text>
<text x="42" y="128.4">S2</text>
<text x="75" y="130.9">TASCSOLARCELL</text>
<text x="75" y="128.4">S6</text>
<text x="110.6" y="130.9">TASCSOLARCELL</text>
<text x="110.6" y="128.4">S10</text>
<text x="156.3" y="130.9">TASCSOLARCELL</text>
<text x="156.3" y="128.4">S14</text>
<text x="194.4" y="130.9">TASCSOLARCELL</text>
<text x="194.4" y="128.4">S18</text>
<text x="237.6" y="130.9">TASCSOLARCELL</text>
<text x="237.6" y="128.4">S22</text>
<text x="42" y="143.6">TASCSOLARCELL</text>
<text x="42" y="141.1">S3</text>
<text x="75" y="143.6">TASCSOLARCELL</text>
<text x="75" y="141.1">S7</text>
<text x="110.6" y="143.6">TASCSOLARCELL</text>
<text x="110.6" y="141.1">S11</text>
<text x="156.3" y="143.6">TASCSOLARCELL</text>
<text x="156.3" y="141.1">S15</text>
<text x="194.4" y="143.6">TASCSOLARCELL</text>
<text x="194.4" y="141.1">S19</text>
<text x="237.6" y="143.6">TASCSOLARCELL</text>
<text x="237.6" y="141.1">S23</text>
<text x="42" y="153.8">S4</text>
<text x="75" y="153.8">S8</text>
<text x="110.6" y="153.8">S12</text>
<text x="156.3" y="153.8">S16</text>
<text x="194.4" y="153.8">S20</text>
<text x="237.6" y="153.8">S24</text>
<text x="42" y="156.3">TASCSOLARCELL</text>
<text x="75" y="156.3">TASCSOLARCELL</text>
<text x="110.6" y="156.3">TASCSOLARCELL</text>
<text x="156.3" y="156.3">TASCSOLARCELL</text>
<text x="194.4" y="156.3">TASCSOLARCELL</text>
<text x="237.6" y="156.3">TASCSOLARCELL</text>
<text x="34.4" y="169">GND</text>
</g>
<g font-size="2.4" fill="#808080">
<text x="80.4" y="44.2">1</text>
<text x="80.4" y="46.8">2</text>
<text x="80.4" y="49.3">3</text>
<text x="80.4" y="51.8">4</text>
<text x="116.2" y="53">VCC</text>
<text x="123.6" y="51.8">1</text>
<text x="80.4" y="54.4">5</text>
<text x="80.4" y="56.9">6</text>
<text x="80.4" y="59.5">7</text>
<text x="106.5" y="56.9">2</text>
<text x="110.4" y="58">VOUT</text>
<text x="80.4" y="62">8</text>
<text x="115.9" y="63.1">GND</text>
<text x="123.6" y="62">3</text>
</g>
<g font-size="2" fill="#808080">
<text x="88.8" y="45.8">VCC</text>
<text x="126.9" y="45.8">VCC</text>
<text x="108" y="48.6">IC18</text>
<text x="108" y="67.4">TMP35B</text>
<text x="125.7" y="70">GND</text>
</g>
</svg>
